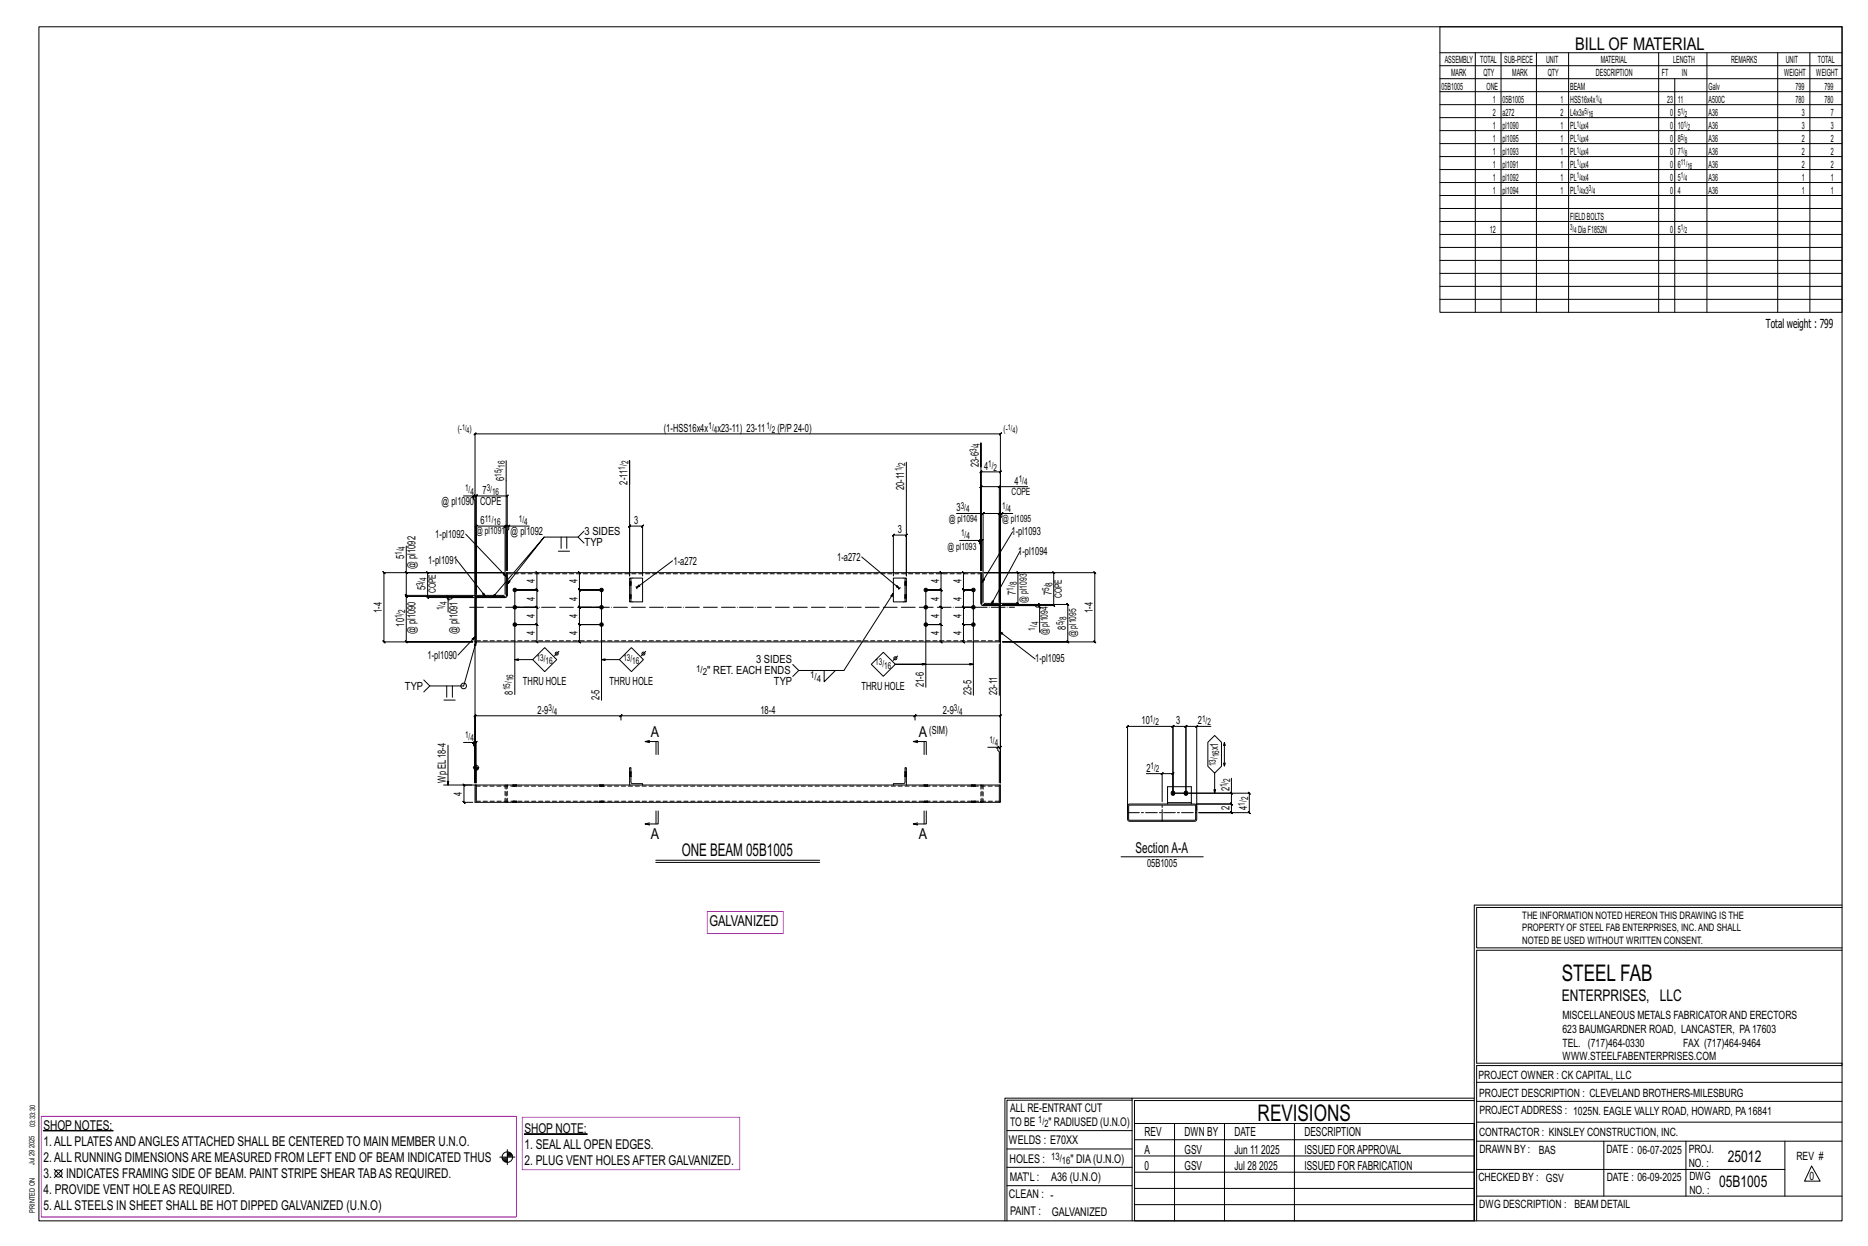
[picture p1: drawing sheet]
<svg xmlns="http://www.w3.org/2000/svg" width="914mm" height="610mm" viewBox="0 0 914 610" stroke-linecap="round" stroke-linejoin="round" font-family="sans-serif">
<g fill="#000" stroke="#000" stroke-width=".49">
<path d="M21 553h34zM257 555h30z"/>
<circle cx="252" cy="297" r=".9"/>
<circle cx="252" cy="289" r=".9"/>
<circle cx="294" cy="289" r=".9"/>
<circle cx="294" cy="297" r=".9"/>
<circle cx="453" cy="289" r=".9"/>
<circle cx="453" cy="297" r=".9"/>
<circle cx="476" cy="297" r=".9"/>
<circle cx="476" cy="289" r=".9"/>
<circle cx="252" cy="306" r=".9"/>
<circle cx="294" cy="306" r=".9"/>
<circle cx="453" cy="306" r=".9"/>
<circle cx="476" cy="306" r=".9"/>
<circle cx="574" cy="388" r="1"/>
<circle cx="580" cy="388" r="1"/>
</g>
<g fill="none" stroke="#000" stroke-width=".49">
<path d="M19 13h883v584h-883zM705 13h197v140h-197zM705 26h197M705 32h197M705 39h197M722 26v127M735 26v127M752 26v127M768 26v127M812 26v127M820 39v114M836 26v127"/>
<path d="M870 26v127M886 26v127M705 45h197M705 51h197M705 58h197M705 64h197M705 70h197M705 77h197M705 83h197M705 89h197M705 96h197M705 102h197"/>
<path d="M705 108h197M705 115h197M705 121h197M705 127h197M705 134h197M705 140h197M705 146h197M248 225v54v-22l-1 1 1-1h1M308 237v-12v57v-25v1l1-1h-1h7l-1 1 1-1v25M444 226v56v-20v-1l-1 1h1h-7l1-1-1 1v20M480 228v-11v62v-48l1-1-1 1h10h-1l1-1v1v64v-42v-2h6M489 238h1l-1 1z"/>
<path d="M489 238h-9h1l-1 1v-1v41v-12l-1-1v-2h-9M503 238h-14v57M227 243h5v1l1 1v46M231 243l1-1zM232 243h1l1-1-1 1v48v-34v1l1-1h-1h14v1l1-1h-1v34M249 257h1l-1 1zM259 257h-10v2l-1 1v19v-36l1-1-1 1h-15l1-1-1 1v48M286 260l-3 3h-17M468 251h13v44M481 251v1l1-1zM481 251h8v1l1-1h-1v44M490 251h1l-1 1z"/>
<path d="M490 251h-1h1l-1 1v-1v44M198 280l1 1zM199 267v13h48h-38l1 1-1-1v12l1 1-1-1h23h-10l-1 1h-2v6M223 274l15 18M228 261l20 21M273 270h6M275 263v5M277 263v5M283 263l3 3M329 274l-17 14M422 272l18 16M479 264h2l-1 1 1-1v15"/>
<path d="M480 264l-1 1zM496 260l-15 25M499 270l-14 26M199 280v11h-1l1 1v-1h48M219 293l1 1zM233 292h14h-14zM247 280h-59h-1l1 1v-1v34h-1l1 1v-1h43h-32v1l-1-1h1v-22l-1-1 1 1h32h-12v-1l1 1h-1v1M248 280v11zM248 281v10v1h-15v21M248 280h233v15h-1v-15M248 286l18-23-25 29M252 289v51"/>
<path d="M263 280h-1l1 1v-1v9l-1-1 1 1h-11h11l-1-1 1 1v8h-1l1 1v-1h-11h11h-1l1 1v-1v9l-1-1 1 1h-11h11l-1-1 1 1v8M284 280h-1l1 1v-1v9l-1-1 1 1h10h-10l-1-1 1 1v8h-1l1 1v-1h10h-10h-1l1 1v-1v9l-1-1 1 1h10h-10l-1-1 1 1v8M294 289v54M308 283h1v11h-1zM309 283h6v11h-6M311 287l1 1M312 288h.1M437 290l-24 38h-22l-3-3M440 288h.1M441 288h-1M443 283h1v11h-1zM443 283h-6v11h6"/>
<path d="M453 289v47M461 280h-1l1 1v-1v9l-1-1 1 1h-8h8l-1-1 1 1v8h-1l1 1-1-1 1 1v-1v9l-1-1 1 1h-8h8l-1-1 1 1v8M472 280h-1l1 1v-1v9l-1-1 1 1h4h-4l-1-1 1 1v8h-1l1 1v-1h4h-4h-1l1 1v-1v9l-1-1 1 1h4h-4l-1-1 1 1v8M476 289v51M480 281v15h1h8v17M481 296h8h-8zM482 295h16l1 1-1-1v-15l1 1-1-1h-16h54h-1l1 1v-1v34h-1l1 1v-1h-45h32v1l-1-1h1v-18l-1-1 1 1h-32h18l-1-1 1 1v1M482 280h34h-1l1 1v-1v16h-1l1 1v-1h-26h17v1h2v12M489 296h1v18h-1zM508 297l1 1zM233 312l-9 9M262 314l1 1z"/>
<path d="M274 319l-3 2M283 314l1 1zM316 319l-2 2M432 319l6 6-6 6-5-6zM460 314l1 1zM471 314l1 1zM489 314h-256v-22v22l-1 2h1v-2l-6 22h-17l-3-3M489 315v25M489 309l18 13M210 336l-3 3M219 336v5M221 336v5"/>
<path d="M252 323h9M261 323l6-6 6 6-6 6zM294 323h9M303 323l6-6 6 6-6 6zM391 328l-3 3M403 328v6l6-6M439 321l-2 2M453 325h-15h38M217 343h6M304 350h144l-1 1 1-1v2M304 350l-1 1zM448 350l-1 1 1-1h42l-1 1 1-1v33v-171l-1 1 1-1h-257l-1 1 1-1v171v-33l-1 1 1-1h71l-1 1 1-1v2"/>
<path d="M586 355l-1 1zM586 355h-5l-1 1 1-1v33v-33l-1 1 1-1h-7h1l-1 1v-1v33M593 355h-7v42M219 365v19M227 363h5v2h1v18M232 376h2M232 363l-1 1 1-1zM232 363h1v1l1-1h-1v20v-9M232 375v1M233 375v1M233 374v2M233 376v1"/>
<path d="M234 376v1M234 376h.1M308 378h.1M308 380h.1M309 378h.1M309 380h.1M318 363h-2h6v6M318 362l-2 1M321 363v6M443 378h.1M443 380h.1M444 378h.1"/>
<path d="M444 380h.1M449 363h-2h6v6M449 362l-2 1M452 363v6M484 366h4v1l1 1v15M488 366h2h-1l1-1v1v17M489 365l-1 1zM561 378h8v14M568 379l1-1zM569 378h5v1l1-1h-1v10M591 363l4-3 3 3v12l-3 3-4-3zM595 378v10"/>
<path d="M599 373v2l1-2M599 363v2M600 365l-1-2v12M217 384h16v9h257v-9h-257v9M231 384h-4l1 1-1-1v9v-1l1 1h-1h4M233 385v6M251 384h.1M251 385h.1M251 392h.1M251 393h.1M253 384h.1M253 385h.1"/>
<path d="M253 392h.1M253 393h.1M294 384h.1M294 385h.1M294 392h.1M294 393h.1M295 384h.1M295 385h.1M295 392h.1M295 393h.1M308 384v-8h1v7h6v1M321 397v6"/>
<path d="M322 397v6h-6l2 1M437 384v-1h6v-7h1v8M452 384h.1M452 385h.1M452 392h.1M452 393h.1M452 397v6M453 397v6h-6l2 1M454 384h.1M454 385h.1M454 392h.1M454 393h.1"/>
<path d="M476 384h.1M476 385h.1M476 392h.1M476 393h.1M477 384h.1M477 385h.1M477 392h.1M477 393h.1M489 384v9M552 394l33-1 1 1v7l-1 1h-32l-1-1zM553 394h32v7h-32zM572 393h11"/>
<path d="M572 393v-8h11v8M574 388v-33h1l-1 1v-1h-22l-1 1 1-1v42M574 388h38h-1l1 1v-1v10l-1-1 1 1h-25h16l-1-1 1 1v-5v1l-1-1h1h-17h17v1l-1-1h1v-5M602 388l1 1zM603 381v7h-29M318 403h-2M449 403h-2M549 419h40M321 421h80M321 422h80M722 443v154M722 443h180"/>
<path d="M902 444h-179v20h179M902 465h-179v55h179v1h-179v76M554 538h-61v59M554 537h168M722 538h-167v13M723 539h179M723 530h179M493 553h61M555 550h167v47h-167zM555 558h167M575 550v47M599 550v47"/>
<path d="M634 550v47M723 549h179M723 558h179M785 558v27M825 558v27M874 558v27M27 572l4 4M31 572l-4 4M245 566h7M246 567h2M246 568h2M247 568h1"/>
<path d="M248 562v8M248 566h3M248 565h3M248 564h2M493 571h61M493 562h61M555 573h167M555 566h167M723 572h151M887 570l4 8h-8zM492 597v-60h62v60M493 580h61"/>
<path d="M555 589h167M555 581h167M723 585h179"/>
<circle cx="273" cy="320" r=".7"/>
<circle cx="315" cy="320" r=".7"/>
<circle cx="227" cy="336" r="1.4"/>
<circle cx="438" cy="322" r=".7"/>
<circle cx="233" cy="376" r="1.2"/>
<circle cx="29" cy="574" r="1.8"/>
<circle cx="248" cy="566" r="2.6"/>
</g>
<path d="M346 446h37v11h-37zM20 546h233v49h-233zM256 547h106v25h-106z" fill="none" stroke="#f0f" stroke-width=".5"/>
<g fill="none" stroke="#000" stroke-width=".49" stroke-dasharray="2 1.4">
<path d="M248 281h232M308 286h1zM308 286h.1M308 286h1M308 285h1M308 293h1zM308 293v-1M308 292l1 1M308 292h1M308 291h1M309 286l-1-1 1 1M309 292h-1h1"/>
<path d="M443 291h1zM443 291l1 1-1-1M443 285h1zM443 285h1h-1M444 291h.1M444 291h-1M444 292h-1M444 293h-1M444 285h.1M444 285h-1M444 286h-1M489 314h-256"/>
<path d="M308 379h1M308 378h1M308 378h.1M308 380h.1M308 380h1M308 379l1 1M309 378h-1M309 378h.1M309 379h-1h1M443 380h.1M443 379h1l-1-1M443 380h1"/>
<path d="M444 378h-1M444 379h-1M444 380h-1M444 380h.1M444 378h.1M444 379l-1-1M233 385h256M247 393v-9M248 384v9M248 392v1M248 393v-9v1M251 392h.1"/>
<path d="M251 392v1M251 384v1M251 384h.1M251 393h.1M251 393v-1M252 392v1zM252 393v-1M252 384l-1 1M252 393l1-1M252 392h.1M252 384v1zM252 385h.1"/>
<path d="M252 384v1M253 393v-1M253 384v1M253 384h.1M253 393h.1M253 385h.1M253 385v-1M294 392h.1M294 392v1M294 384v1M294 384h.1M294 393h.1"/>
<path d="M294 393v-1M294 392v1zM294 393l1-1M294 392h1M294 384l1 1zM294 385h.1M295 393v-1M295 384v1M295 384h.1M295 393h.1M295 385h.1M295 385v-1"/>
<path d="M452 392h.1M452 392v1M452 384v1M452 384h.1M452 393h.1M453 393v-1M453 384l-1 1M453 392v1zM453 393l1-1M453 392h1M453 384l1 1zM453 384v1"/>
<path d="M453 385h.1M454 393v-1M454 384v1M454 384h.1M454 393h.1M454 385h.1M454 385v-1M476 392h.1M476 392v1M476 384v1M476 384h.1M476 393h.1"/>
<path d="M476 393v-1M476 392v1zM476 393l1-1M476 392h1M476 384l1 1zM476 385h.1M477 393v-1M477 384v1M477 384h.1M477 393h.1M477 385h.1M477 385v-1"/>
<path d="M480 385v-1M480 384v9v-1M481 393v-9M481 384v9M489 392h-256"/>
</g>
<path d="M230 297h267" fill="none" stroke="#000" stroke-width=".49" stroke-dasharray="6.8 1 0 1"/>
<path d="M552 398h34M569 402v-9" fill="none" stroke="#000" stroke-width=".49" stroke-dasharray="5.8 1 1 1"/>
<g font-size="11.2">
<text x="764" y="480">STEEL FAB</text>
<text x="616" y="548">REVISIONS</text>
</g>
<g font-size="8.6">
<text x="771" y="24">BILL OF MATERIAL</text>
<text x="334" y="419">ONE BEAM 05B1005</text>
</g>
<g font-size="7.9">
<text x="765" y="490">ENTERPRISES, LLC</text>
<text x="846" y="569">25012</text>
<text x="842" y="581">05B1005</text>
</g>
<g font-size="7.3">
<text x="319" y="360">A</text>
<text x="450" y="360">A</text>
<text x="319" y="410">A</text>
<text x="450" y="410">A</text>
<text x="556" y="417">SectionA-A</text>
<text x="347" y="453">GALVANIZED</text>
</g>
<g font-size="6.6">
<text x="21" y="553">SHOP NOTES:</text>
<text x="257" y="554">SHOP NOTE:</text>
<text x="21" y="561">1.ALL PLATESANDANGLESATTACHED SHALL BE CENTERED TO MAIN MEMBER U.N.O.</text>
<text x="257" y="562">1. SEALALL OPEN EDGES.</text>
<text x="21" y="568">2.ALL RUNNING DIMENSIONSARE MEASURED FROM LEFT END OF BEAM INDICATED THUS</text>
<text x="257" y="570">2. PLUG VENT HOLESAFTER GALVANIZED.</text>
<text x="21" y="576">3.</text>
<text x="32" y="576">INDICATES FRAMING SIDE OF BEAM. PAINT STRIPE SHEAR TABAS REQUIRED.</text>
<text x="21" y="584">4. PROVIDE VENT HOLEAS REQUIRED.</text>
<text x="21" y="592">5.ALL STEELS IN SHEET SHALL BE HOT DIPPED GALVANIZED (U.N.O)</text>
</g>
<g font-size="6.1">
<text x="864" y="161">Total weight : 799</text>
<text x="560" y="556">REV</text>
<text x="580" y="556">DWN BY</text>
<text x="604" y="556">DATE</text>
<text x="639" y="556">DESCRIPTION</text>
<text x="560" y="564">A</text>
<text x="580" y="564">GSV</text>
<text x="604" y="564">Jun 11</text>
<text x="617" y="564">2025</text>
<text x="639" y="564">ISSUED FORAPPROVAL</text>
<text x="560" y="572">0</text>
<text x="580" y="572">GSV</text>
<text x="604" y="572">Jul 28</text>
<text x="616" y="572">2025</text>
<text x="639" y="572">ISSUED FOR FABRICATION</text>
</g>
<g font-size="5.9">
<text x="494" y="560">WELDS : E70XX</text>
<text x="494" y="569">HOLES :</text>
<text x="524" y="569">&quot; DIA(U.N.O)</text>
<text x="494" y="578">MAT'L :</text>
<text x="515" y="578">A36 (U.N.O)</text>
<text x="494" y="586">CLEAN : -</text>
<text x="495" y="595">PAINT :</text>
<text x="515" y="595">GALVANIZED</text>
</g>
<g font-size="5.8">
<text x="494" y="544">ALL RE-ENTRANT CUT</text>
<text x="494" y="551">TO BE</text>
<text x="513" y="551">&quot; RADIUSED (U.N.O)</text>
</g>
<g font-size="5.6">
<text x="765" y="499">MISCELLANEOUS METALS FABRICATORAND ERECTORS</text>
<text x="765" y="505">623 BAUMGARDNER ROAD, LANCASTER, PA17603</text>
<text x="765" y="512">TEL. (717)464-0330</text>
<text x="824" y="512">FAX (717)464-9464</text>
<text x="765" y="519">WWW.STEELFABENTERPRISES.COM</text>
<text x="724" y="528">PROJECT OWNER : CK CAPITAL, LLC</text>
<text x="724" y="537">PROJECT DESCRIPTION : CLEVELAND BROTHERS-MILESBURG</text>
<text x="724" y="545">PROJECTADDRESS : 1025N. EAGLE VALLY ROAD, HOWARD, PA16841</text>
<text x="724" y="556">CONTRACTOR : KINSLEY CONSTRUCTION, INC.</text>
<text x="724" y="564">DRAWN BY :</text>
<text x="753" y="564">BAS</text>
<text x="786" y="564">DATE : 06-07-2025</text>
<text x="827" y="564">PROJ.</text>
<text x="879" y="568">REV #</text>
<text x="827" y="571">NO. :</text>
<text x="724" y="578">CHECKED BY : GSV</text>
<text x="787" y="578">DATE : 06-09-2025</text>
<text x="827" y="578">DWG</text>
<text x="886" y="578">0</text>
<text x="827" y="584">NO. :</text>
<text x="724" y="591">DWG DESCRIPTION : BEAM DETAIL</text>
</g>
<g font-size="5.5">
<text x="325" y="211">(1-HSS16x4x</text>
<text x="351" y="211">x23-11) 23-11</text>
<text x="381" y="211">(P/P24-0)</text>
<text x="479" y="228" transform="rotate(-90 479 228)">23-6</text>
<text x="482" y="230">4</text>
<text x="247" y="235" transform="rotate(-90 247 235)">6</text>
<text x="307" y="237" transform="rotate(-90 307 237)">2-11</text>
<text x="443" y="240" transform="rotate(-90 443 240)">20-11</text>
<text x="497" y="237">4</text>
<text x="236" y="242">7</text>
<text x="216" y="247">@ pl1090</text>
<text x="235" y="247">COPE</text>
<text x="468" y="250">3</text>
<text x="235" y="256">6</text>
<text x="310" y="256">3</text>
<text x="213" y="263">1-pl1092</text>
<text x="250" y="262">@ pl1092</text>
<text x="286" y="262">3 SIDES</text>
<text x="439" y="261">3</text>
<text x="495" y="262">1-pl1093</text>
<text x="286" y="267">TYP</text>
<text x="198" y="274" transform="rotate(-90 198 274)">5</text>
<text x="210" y="276">1-pl1091</text>
<text x="410" y="274">1-a272</text>
<text x="498" y="272">1-pl1094</text>
<text x="203" y="278" transform="rotate(-90 203 278)">@ pl1092</text>
<text x="330" y="276">1-a272</text>
<text x="262" y="285" transform="rotate(-90 262 285)">4</text>
<text x="283" y="285" transform="rotate(-90 283 285)">4</text>
<text x="460" y="285" transform="rotate(-90 460 285)">4</text>
<text x="471" y="285" transform="rotate(-90 471 285)">4</text>
<text x="208" y="289" transform="rotate(-90 208 289)">5</text>
<text x="262" y="294" transform="rotate(-90 262 294)">4</text>
<text x="283" y="294" transform="rotate(-90 283 294)">4</text>
<text x="460" y="294" transform="rotate(-90 460 294)">4</text>
<text x="471" y="294" transform="rotate(-90 471 294)">4</text>
<text x="497" y="291" transform="rotate(-90 497 291)">7</text>
<text x="515" y="291" transform="rotate(-90 515 291)">7</text>
<text x="187" y="300" transform="rotate(-90 187 300)">1-4</text>
<text x="535" y="300" transform="rotate(-90 535 300)">1-4</text>
<text x="262" y="302" transform="rotate(-90 262 302)">4</text>
<text x="283" y="302" transform="rotate(-90 283 302)">4</text>
<text x="460" y="302" transform="rotate(-90 460 302)">4</text>
<text x="471" y="302" transform="rotate(-90 471 302)">4</text>
<text x="198" y="307" transform="rotate(-90 198 307)">10</text>
<text x="203" y="310" transform="rotate(-90 203 310)">@ pl1090</text>
<text x="224" y="310" transform="rotate(-90 224 310)">@ pl1091</text>
<text x="262" y="311" transform="rotate(-90 262 311)">4</text>
<text x="283" y="311" transform="rotate(-90 283 311)">4</text>
<text x="460" y="311" transform="rotate(-90 460 311)">4</text>
<text x="471" y="311" transform="rotate(-90 471 311)">4</text>
<text x="522" y="308" transform="rotate(-90 522 308)">8</text>
<text x="209" y="322">1-pl1090</text>
<text x="507" y="324">1-pl1095</text>
<text x="346" y="330">&quot; RET. EACH ENDS</text>
<text x="370" y="324">3 SIDES</text>
<text x="256" y="335">THRU HOLE</text>
<text x="298" y="335">THRU HOLE</text>
<text x="379" y="335">TYP</text>
<text x="198" y="337">TYP</text>
<text x="251" y="340" transform="rotate(-90 251 340)">8</text>
<text x="422" y="338">THRU HOLE</text>
<text x="452" y="336" transform="rotate(-90 452 336)">21-6</text>
<text x="475" y="340" transform="rotate(-90 475 340)">23-5</text>
<text x="488" y="340" transform="rotate(-90 488 340)">23-11</text>
<text x="293" y="343" transform="rotate(-90 293 343)">2-5</text>
<text x="263" y="349">2-9</text>
<text x="372" y="349">18-4</text>
<text x="462" y="349">2-9</text>
<text x="455" y="359">(SIM)</text>
<text x="559" y="354">10</text>
<text x="576" y="354">3</text>
<text x="586" y="354">2</text>
<text x="596" y="367" transform="rotate(-90 596 367)">x1</text>
<text x="561" y="378">2</text>
<text x="218" y="383" transform="rotate(-90 218 383)">Wp EL18-4</text>
<text x="226" y="389" transform="rotate(-90 226 389)">4</text>
<text x="602" y="387" transform="rotate(-90 602 387)">2</text>
<text x="602" y="397" transform="rotate(-90 602 397)">2</text>
<text x="611" y="396" transform="rotate(-90 611 396)">4</text>
<text x="561" y="424">05B1005</text>
</g>
<g font-size="5">
<text x="745" y="450">THE INFORMATION NOTED HEREON THIS DRAWING IS THE</text>
<text x="745" y="456">PROPERTY OF STEEL FAB ENTERPRISES, INC.AND SHALL</text>
<text x="745" y="462">NOTED BE USED WITHOUT WRITTEN CONSENT.</text>
<text x="508" y="550">1/</text>
<text x="511" y="551">2</text>
<text x="515" y="568">13/</text>
<text x="520" y="570">16</text>
</g>
<g font-size="4.9">
<text x="707" y="31">ASSEMBLY</text>
<text x="725" y="31">TOTAL</text>
<text x="736" y="31">SUB-PIECE</text>
<text x="757" y="31">UNIT</text>
<text x="784" y="31">MATERIAL</text>
<text x="819" y="31">LENGTH</text>
<text x="847" y="31">REMARKS</text>
<text x="874" y="31">UNIT</text>
<text x="890" y="31">TOTAL</text>
<text x="710" y="37">MARK</text>
<text x="726" y="37">QTY</text>
<text x="740" y="37">MARK</text>
<text x="758" y="37">QTY</text>
<text x="781" y="37">DESCRIPTION</text>
<text x="814" y="37">FT</text>
<text x="823" y="37">IN</text>
<text x="873" y="37">WEIGHT</text>
<text x="889" y="37">WEIGHT</text>
<text x="706" y="44">05B1005</text>
<text x="728" y="44">ONE</text>
<text x="769" y="44">BEAM</text>
<text x="836" y="44">Galv</text>
<text x="879" y="44">799</text>
<text x="893" y="44">799</text>
<text x="731" y="50">1</text>
<text x="736" y="50">05B1005</text>
<text x="764" y="50">1</text>
<text x="769" y="50">HSS16x4x</text>
<text x="816" y="50">23</text>
<text x="821" y="50">11</text>
<text x="836" y="50">A500C</text>
<text x="879" y="50">780</text>
<text x="893" y="50">780</text>
<text x="731" y="57">2</text>
<text x="736" y="57">a272</text>
<text x="764" y="57">2</text>
<text x="769" y="57">L4x3x</text>
<text x="818" y="57">0</text>
<text x="821" y="57">5</text>
<text x="836" y="57">A36</text>
<text x="882" y="57">3</text>
<text x="896" y="57">7</text>
<text x="731" y="63">1</text>
<text x="736" y="63">pl1090</text>
<text x="764" y="63">1</text>
<text x="769" y="63">PL x4</text>
<text x="818" y="63">0</text>
<text x="821" y="63">10</text>
<text x="836" y="63">A36</text>
<text x="882" y="63">3</text>
<text x="896" y="63">3</text>
<text x="731" y="69">1</text>
<text x="736" y="69">pl1095</text>
<text x="764" y="69">1</text>
<text x="769" y="69">PL x4</text>
<text x="818" y="69">0</text>
<text x="821" y="69">8</text>
<text x="836" y="69">A36</text>
<text x="882" y="69">2</text>
<text x="896" y="69">2</text>
<text x="731" y="76">1</text>
<text x="736" y="76">pl1093</text>
<text x="764" y="76">1</text>
<text x="769" y="76">PL x4</text>
<text x="818" y="76">0</text>
<text x="821" y="76">7</text>
<text x="836" y="76">A36</text>
<text x="882" y="76">2</text>
<text x="896" y="76">2</text>
<text x="731" y="82">1</text>
<text x="736" y="82">pl1091</text>
<text x="764" y="82">1</text>
<text x="769" y="82">PL x4</text>
<text x="818" y="82">0</text>
<text x="821" y="82">6</text>
<text x="836" y="82">A36</text>
<text x="882" y="82">2</text>
<text x="896" y="82">2</text>
<text x="731" y="88">1</text>
<text x="736" y="88">pl1092</text>
<text x="764" y="88">1</text>
<text x="769" y="88">PL x4</text>
<text x="818" y="88">0</text>
<text x="821" y="88">5</text>
<text x="836" y="88">A36</text>
<text x="882" y="88">1</text>
<text x="896" y="88">1</text>
<text x="731" y="95">1</text>
<text x="736" y="95">pl1094</text>
<text x="764" y="95">1</text>
<text x="769" y="95">PL x3</text>
<text x="818" y="95">0</text>
<text x="821" y="95">4</text>
<text x="836" y="95">A36</text>
<text x="882" y="95">1</text>
<text x="896" y="95">1</text>
<text x="769" y="107">FIELDBOLTS</text>
<text x="729" y="114">12</text>
<text x="772" y="114">DiaF1852N</text>
<text x="818" y="114">0</text>
<text x="821" y="114">5</text>
<text x="495" y="242">COPE</text>
<text x="464" y="255">@ pl1094</text>
<text x="491" y="255">@ pl1095</text>
<text x="233" y="261">@ pl1091</text>
<text x="464" y="269">@ pl1093</text>
<text x="213" y="290" transform="rotate(-90 213 290)">COPE</text>
<text x="520" y="293" transform="rotate(-90 520 293)">COPE</text>
<text x="503" y="295" transform="rotate(-90 503 295)">@ pl1093</text>
<text x="513" y="311" transform="rotate(-90 513 311)">@ pl1094</text>
<text x="527" y="312" transform="rotate(-90 527 312)">@ pl1095</text>
</g>
<g font-size="4.7">
<text x="224" y="211">(-</text>
<text x="230" y="211">)</text>
<text x="347" y="210">1/</text>
<text x="349" y="212">4</text>
<text x="375" y="210">1/</text>
<text x="378" y="212">2</text>
<text x="491" y="211">(-</text>
<text x="497" y="211">)</text>
<text x="478" y="221" transform="rotate(-90 478 221)">3/</text>
<text x="480" y="218" transform="rotate(-90 480 218)">4</text>
<text x="308" y="227" transform="rotate(-90 308 227)">2</text>
<text x="443" y="228" transform="rotate(-90 443 228)">2</text>
<text x="246" y="233" transform="rotate(-90 246 233)">15/</text>
<text x="247" y="229" transform="rotate(-90 247 229)">16</text>
<text x="306" y="230" transform="rotate(-90 306 230)">1/</text>
<text x="441" y="230" transform="rotate(-90 441 230)">1/</text>
<text x="484" y="229">1/</text>
<text x="486" y="230">2</text>
<text x="499" y="236">1/</text>
<text x="501" y="238">4</text>
<text x="228" y="240">1/</text>
<text x="230" y="242">4</text>
<text x="238" y="240">3/</text>
<text x="241" y="242">16</text>
<text x="470" y="249">3/</text>
<text x="473" y="251">4</text>
<text x="491" y="249">1/</text>
<text x="493" y="251">4</text>
<text x="237" y="255">11/</text>
<text x="242" y="257">16</text>
<text x="254" y="255">1/</text>
<text x="257" y="257">4</text>
<text x="470" y="262">1/</text>
<text x="473" y="264">4</text>
<text x="198" y="269" transform="rotate(-90 198 269)">4</text>
<text x="197" y="272" transform="rotate(-90 197 272)">1/</text>
<text x="207" y="287" transform="rotate(-90 207 287)">3/</text>
<text x="209" y="284" transform="rotate(-90 209 284)">4</text>
<text x="498" y="286" transform="rotate(-90 498 286)">8</text>
<text x="515" y="286" transform="rotate(-90 515 286)">8</text>
<text x="496" y="289" transform="rotate(-90 496 289)">1/</text>
<text x="514" y="289" transform="rotate(-90 514 289)">5/</text>
<text x="198" y="300" transform="rotate(-90 198 300)">2</text>
<text x="217" y="299" transform="rotate(-90 217 299)">1/</text>
<text x="219" y="296" transform="rotate(-90 219 296)">4</text>
<text x="197" y="302" transform="rotate(-90 197 302)">1/</text>
<text x="508" y="306" transform="rotate(-90 508 306)">4</text>
<text x="520" y="306" transform="rotate(-90 520 306)">5/</text>
<text x="522" y="303" transform="rotate(-90 522 303)">8</text>
<text x="507" y="309" transform="rotate(-90 507 309)">1/</text>
<text x="263" y="323">13/</text>
<text x="305" y="323">13/</text>
<text x="267" y="325">16</text>
<text x="310" y="325">16</text>
<text x="341" y="329">1/</text>
<text x="428" y="326">13/</text>
<text x="433" y="327">16</text>
<text x="251" y="333" transform="rotate(-90 251 333)">16</text>
<text x="344" y="330">2</text>
<text x="397" y="332">1/</text>
<text x="400" y="334">4</text>
<text x="250" y="338" transform="rotate(-90 250 338)">15/</text>
<text x="268" y="348">3/</text>
<text x="467" y="348">3/</text>
<text x="271" y="350">4</text>
<text x="470" y="350">4</text>
<text x="563" y="353">1/</text>
<text x="588" y="353">1/</text>
<text x="566" y="355">2</text>
<text x="591" y="355">2</text>
<text x="228" y="361">1/</text>
<text x="230" y="363">4</text>
<text x="484" y="363">1/</text>
<text x="487" y="365">4</text>
<text x="597" y="371" transform="rotate(-90 597 371)">16</text>
<text x="563" y="376">1/</text>
<text x="566" y="378">2</text>
<text x="595" y="375" transform="rotate(-90 595 375)">13/</text>
<text x="602" y="382" transform="rotate(-90 602 382)">2</text>
<text x="601" y="385" transform="rotate(-90 601 385)">1/</text>
<text x="609" y="394" transform="rotate(-90 609 394)">1/</text>
<text x="611" y="392" transform="rotate(-90 611 392)">2</text>
</g>
<g font-size="4.2">
<text x="781" y="49">1/</text>
<text x="783" y="51">4</text>
<text x="776" y="56">5/</text>
<text x="778" y="57">16</text>
<text x="823" y="56">1/</text>
<text x="825" y="57">2</text>
<text x="772" y="62">1/</text>
<text x="774" y="63">4</text>
<text x="824" y="62">1/</text>
<text x="826" y="63">2</text>
<text x="772" y="68">1/</text>
<text x="774" y="70">4</text>
<text x="823" y="68">5/</text>
<text x="825" y="70">8</text>
<text x="772" y="75">1/</text>
<text x="774" y="76">4</text>
<text x="823" y="75">1/</text>
<text x="825" y="76">8</text>
<text x="772" y="81">1/</text>
<text x="774" y="82">4</text>
<text x="823" y="81">11/</text>
<text x="826" y="82">16</text>
<text x="772" y="87">1/</text>
<text x="774" y="89">4</text>
<text x="823" y="87">1/</text>
<text x="825" y="89">4</text>
<text x="772" y="94">1/</text>
<text x="774" y="95">4</text>
<text x="778" y="94">3/</text>
<text x="780" y="95">4</text>
<text x="769" y="113">3/</text>
<text x="823" y="113">1/</text>
<text x="770" y="114">4</text>
<text x="825" y="114">2</text>
</g>
<g font-size="4">
<text x="226" y="210">1/</text>
<text x="228" y="212">4</text>
<text x="493" y="210">1/</text>
<text x="496" y="212">4</text>
</g>
<g font-size="3.7">
<text x="17" y="551" transform="rotate(-90 17 551)">03:33:30</text>
<text x="17" y="562" transform="rotate(-90 17 562)">2025</text>
<text x="17" y="570" transform="rotate(-90 17 570)">Jul 29</text>
<text x="17" y="593" transform="rotate(-90 17 593)">PRINTED ON</text>
</g>
</svg>
